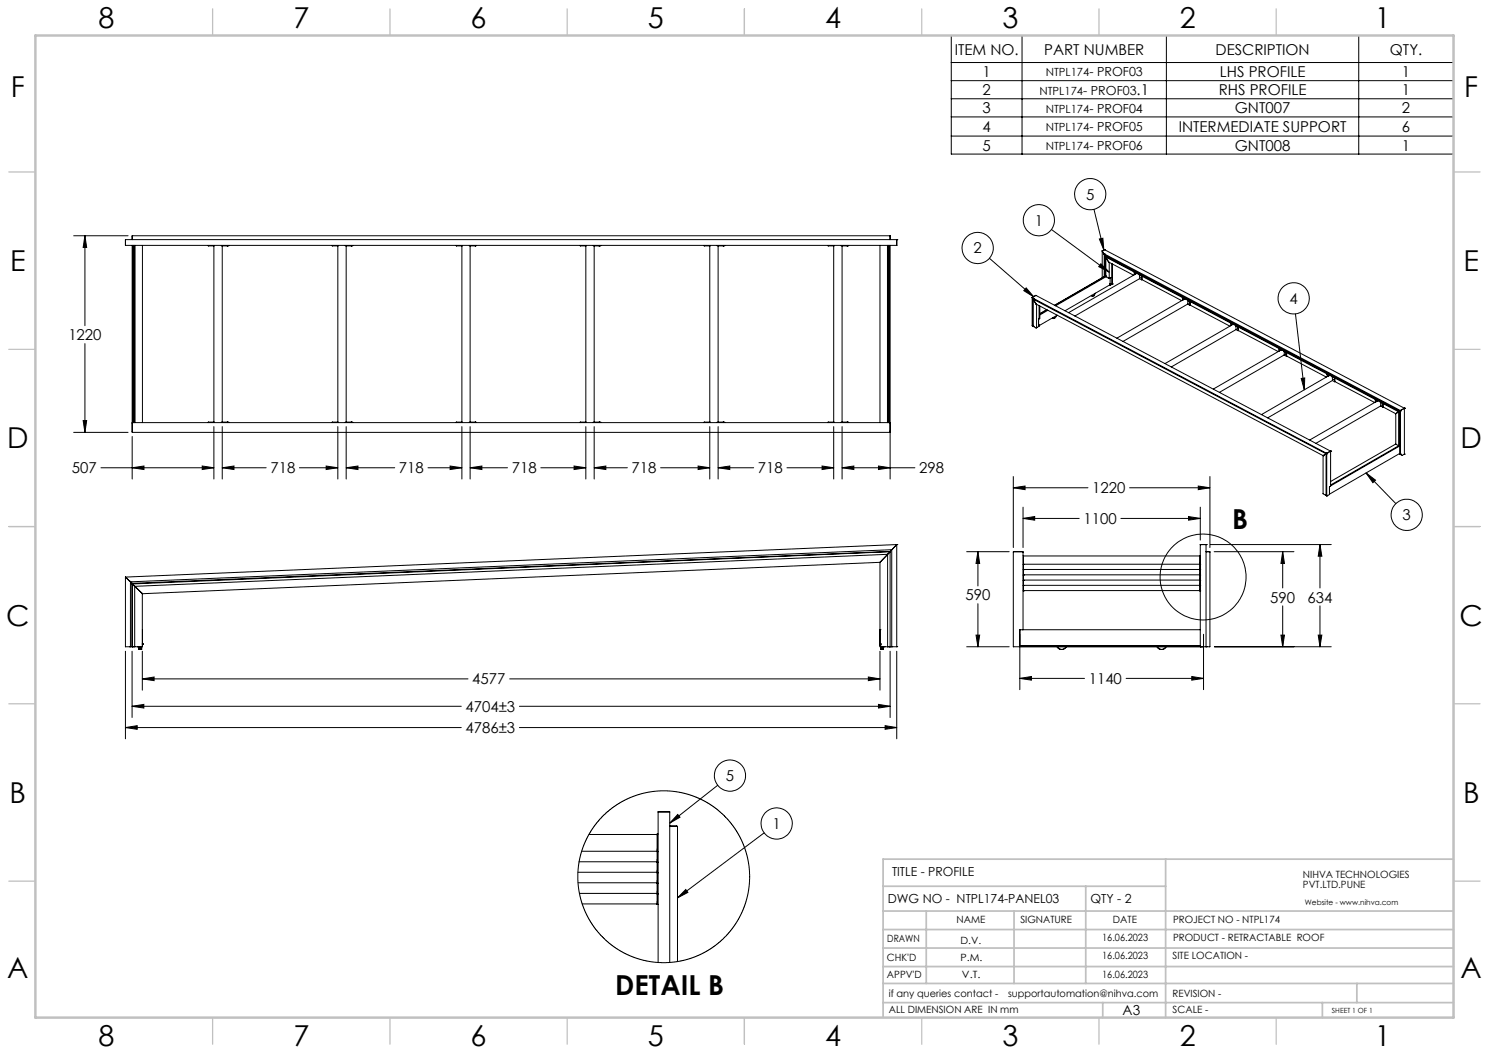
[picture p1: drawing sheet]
<svg xmlns="http://www.w3.org/2000/svg" width="420mm" height="297mm" viewBox="0 0 420 297" stroke-linecap="round" stroke-linejoin="round" font-family="sans-serif">
<g fill="none" stroke="#000" stroke-width=".28">
<path d="M268.3 10h141.7v33.5h-141.7zM268.3 17.6h141.7M288.3 10v33.5M329 10v33.5M383.3 10v33.5M268.3 22.8h141.7M268.3 27.9h141.7M268.3 33h141.7M268.3 38.4h141.7M308.6 59.1l2.8 11.4M20.8 66.5h15.3M24 66.5l.4 3.3h-.9z"/>
<path d="M24 66.5v25.4M35.4 67.6h.1M35.4 69.2h.1M35.4 67.6v1.6M35.4 67.6h217.5M35.4 69.2h217.5M37.3 69.2l.1 52.8h213.6M37.3 66.6v1M37.4 66.5l-.1 .1M37.4 66.5h213.7v1.1M37.5 69.2v50M37.7 69.2v50"/>
<path d="M37.8 69.2v50M38 69.2v50M38.1 69.2v50M40.2 69.2v50M58.7 69.2l1.8 .2M60.3 69.4v49.7M62.4 69.4h1.9M62.7 69.4v49.7M64.3 69.4h.1M64.3 69.2v.2M93.7 69.2l1.8 .2M95.3 69.4v49.7"/>
<path d="M97.4 69.4h1.8M97.6 69.4v49.7M99.2 69.4h.1M99.2 69.2v.2M128.7 69.2l1.8 .2M130.3 69.4v49.7M132.6 69.4v49.7M134.2 69.2l-1.8 .2M163.7 69.2l1.7 .2M165.2 69.4v49.7M167.3 69.4h1.9M167.6 69.4v49.7"/>
<path d="M169.2 69.4h.1M169.2 69.2v.2M198.6 69.2l1.8 .2M200.2 69.4v49.7M202.3 69.4h1.9M202.6 69.4v49.7M204.2 69.4h.1M204.2 69.2v.2M233.6 69.2l1.7 .2M235.2 69.4v49.7M237.2 69.4h1.9M237.5 69.4v49.7"/>
<path d="M239.1 69.4h.1M239.1 69.2v.2M248.2 69.2v50M250.3 69.2v50M250.4 69.2v50M250.5 69.2v50M250.7 69.2v50M250.8 69.2v50M250.9 69.2v50M251.1 69.2v65.9M252.9 67.6h.1M252.9 69.2h.1"/>
<path d="M252.9 67.6v1.6M279.1 72.8l12.5 10.9M296.6 64.7l16.3 12.1M310.1 67.4l1-.2 .3 3.3zM310.5 74.4l2.4 2.4-3-1.6zM310.9 70.8h.1M310.9 70.8l.5 .8 83.6 44.2M310.9 70.8v7.5M311.5 71.7v.1M311.5 71.7h.1M311.5 71.7v6.3M311.5 71.8l.1 .2"/>
<path d="M311.5 70.4h.1M311.5 70.4l84.6 44.7M311.5 70.4l-.6 .4M311.6 72h.1M311.6 72l83.2 44M311.6 72.1v5.8M311.6 77.9l-14.2 8.2M311.6 77.9h.1M311.7 72.1h.1M311.7 72.1v.1M311.7 72.2h.1M311.7 77.9h.1"/>
<path d="M311.7 72.2l83 43.8M311.7 72v.1M311.7 72.2v5.7M311.9 72.6l.8 1.3 7 3.7M311.9 72.5v.1M311.9 72.5h.1M311.9 78l1 .5M311.9 78h.1M311.9 72.5v5.5M311.9 78.1l-14.2 8.2M311.9 77.8l-14.4 8.3M311.9 77.8l-.2 .1"/>
<path d="M312 72.5l23.6 12.5M312.2 72.5l-.2 .1M312.9 78.5h.1M312.9 74v4.5M313.1 78.3h-.2M313.1 78.3h.1M313.1 78.3v2.2M313.6 74.4v5.8l-.5 .3M313.8 74.5v5.6M320 76.8v.7M320 76.8l.6 .3M320 76.8h.1"/>
<path d="M320 76.8h-.1M320.1 77.4h.1M320.6 77.1h.1M320.6 77.1l-19.2 11.1M321.4 78.6l.7 .3M321.5 78.6l-18.3 10.5M321.8 78.3h.1M322.1 78l-.8-.5 .2 1.1M322.1 77.9v1M322.1 78.9l11.2 5.9M322.1 78.9h.1M322.1 78.8v.1"/>
<path d="M24 96.9v25.1M289.5 81.2l2.1 2.5-2.8-1.7zM291.1 83.9l.1 8 .1-7.8M291.1 91.9h.1M291.2 83.9v.1M291.2 84h.1M291.2 91.9h.1M291.2 84l83 43.9M291.4 84.4h.1M291.4 92l.9 .5M291.4 92h.1M291.4 84.4l82.7 43.6"/>
<path d="M291.4 84.4v7.6M291.4 84.4l.8 1.3M291.4 91.8l-.1 .1M291.7 84.3l-.2 .1M292.2 83.3h.1M292.2 83.3l-1 .6M292.2 85.8h.1M292.2 85.7v.1M292.2 83.3l83.1 43.9M292.2 85.8l81 42.7M292.4 92.4l-.1 .1M292.4 85.8v6.6"/>
<path d="M292.9 90v2.1l-.5 .3M292.9 91.8h.1M292.9 91.9h.1M292.9 90h.1M293.1 89.9l-.2 .1M293.1 89.9h.1M293.1 89.8h.2M293.1 86.2v3.7M293.3 89.7v.1M293.3 86.3v3.4M295.2 87.3l-1.9 1.2M295.3 87.4l-2 1.2"/>
<path d="M295.6 87.5l-2.3 1.3M296.9 89.7l.2 .1M296.9 89.7h.1M298 89l-.2 .4a.51 .51 0 0 1-.9 .2l.3 .2 .3-.1M298.2 88.9l-5.3 3M307.9 83.4h.1M307.9 83.3l.1 .2M307.9 83.3l.1 .2 .4-.1M308.4 83.4h.1M309 82.7l-.2 .4a.44 .44 0 0 1-.4 .4 .44 .44 0 0 1-.5-.2M313 80.4h.1M313.1 80.3v.2"/>
<path d="M313.1 80.3l-12.7 7.4M313.1 80.1h.1M313.1 80.3h.1M313.6 80.1h.1M313.8 80.1h-.2M313.8 80.1h.1M333.6 84l.6 .3-19.2 11.1M333.6 84v.7M333.6 84h.1M333.8 84.6h-.1M335 85.8l.6 .3M335.5 85.5h.1"/>
<path d="M335.6 86.1h.1M335.6 85l.1 1.1M335.7 86.1l-.1-1-.6-.4 .1 1.1-18.3 10.5M335.7 85.1l11.5 6.1M335.7 86.1h.1M335.7 86.1l11.2 5.9M347.2 91.2v.7M347.2 91.2l.6 .3M347.2 91.2h.1M347.2 91.2h-.1M347.2 91.2l15.6 8.2 .1 1M347.3 91.8h.1"/>
<path d="M347.8 91.5h.1M347.8 91.5l-19.2 11M348.7 93l-18.3 10.5M349 92.7h.1M349.1 92.7h.1M349.3 92.3l-.8-.4 .2 1.1M349.3 92.3v1l-.7-.3M349.3 92.2v.1M349.3 92.3v.9M349.3 93.2l11.2 6M349.3 93.2v.1M349.3 93.2h.1"/>
<path d="M360.8 98.4l.6 .3-19.2 11M360.8 98.4v.7M360.8 98.3v.1M360.9 98.9h.1M360.9 98.9v.1M362.7 99.9h.1M362.7 99.8v.1M362.9 99.4l13.5 7.2 .1 1M365.4 88.5l2.5 21.5M23.5 118.6h.9l-.4 3.4zM60.5 119.1l-1.8 .1M62.4 119.1h1.9"/>
<path d="M64.3 119.1h.1M64.3 119.1v.1M95.5 119.1l-1.8 .1M97.4 119.1h1.8M99.2 119.1h.1M99.2 119.1v.1M130.5 119.1l-1.8 .1M132.4 119.1l1.8 .1M165.4 119.1l-1.7 .1M167.3 119.1h1.9M169.2 119.1h.1M169.2 119.1v.1"/>
<path d="M200.4 119.1l-1.8 .1M202.3 119.1h1.9M204.2 119.1h.1M204.2 119.1v.1M235.3 119.1l-1.7 .1M237.2 119.1h1.9M239.1 119.1h.1M239.1 119.1v.1M251 119.2h.1M251 119.2l-213.7 .1M362.2 100.1v-1l.6 .3 .1 1M362.2 100.2l.7 .2"/>
<path d="M362.2 100.1l-18.2 10.6M362.9 100.4v.1M362.9 100.4h.1M362.9 100.4l11.2 6M367 106.7l1-.1-.1 3.4zM374.3 105.6l.7 .3-19.2 11M374.3 105.6l.1 .6M374.4 105.5h-.1M374.5 106.1h.1M375.8 107.3l.6 .4M376.2 107h.1M376.3 107v.1"/>
<path d="M376.4 106.7l-.7-.4 .1 1-18.2 10.6M376.5 107.6l-.1 .1M376.5 106.6l11.5 6.1M376.5 107.6h.1M376.5 107.6l11.2 5.9M387.9 112.7h.1M388 112.7l.6 .4-19.2 11M388 112.7l2.1 1.1M388 112.7l-.1 .7M388.1 113.3h.1M389.4 114.5v-1.1l.6 .4 .1 1M389.4 114.5l.7 .3"/>
<path d="M389.4 114.5l-18.2 10.6M389.9 114.2h.1M389.9 114.2v.1M390.1 113.8l4.4 2.4M390.1 113.8v1M390.1 114.8h.1M390.1 114.8l3.6 1.9M393.7 116.7h.1M393.7 116.7v8.5M394.5 116.2h.1M394.5 116.2l-.8 .5M394.5 116.2v9.5"/>
<path d="M394.7 116h.1M394.7 116v9.8M394.7 116.1l-.2 .1M394.8 116h.1M394.8 116v12.1M394.9 115.8h.1M394.9 115.8l-.1 .2M395 115.8h.1M395 115.8v12.4M395.5 115.5h.1M395.5 115.5l-.5 .3M396.1 115.1h.1"/>
<path d="M396.1 115.1v13M396.1 115.1l-.6 .4M20.8 122h15.3M28.5 131.9h31.8M37.3 131.9l3.3-.5v1zM37.3 123.1v12M57 131.4l3.3 .5-3.3 .5zM60.3 120.3v14.8M62.7 131.9l3.3-.5v1zM62.7 131.9h12.4M62.7 120.3v14.8M84.5 131.9h10.8"/>
<path d="M92 131.4l3.3 .5-3.3 .5zM95.3 120.3v14.8M97.6 131.9l3.4-.5v1zM97.6 131.9h13.7M97.6 120.3v14.8M120.7 131.9h9.6M127 131.4l3.3 .5-3.3 .5zM130.3 120.3v14.8M132.6 131.9l3.3-.5v1zM132.6 131.9h10.6M132.6 120.3v14.8M152.5 131.9h12.7"/>
<path d="M161.9 131.4l3.3 .5-3.3 .5zM165.2 120.3v14.8M167.6 131.9l3.3-.5v1zM167.6 131.9h9.4M167.6 120.3v14.8M186.3 131.9h13.9M196.9 131.4l3.3 .5-3.3 .5zM200.2 120.3v14.8M202.6 131.9l3.2-.5v1zM202.6 131.9h10M202.6 120.3v14.8M222 131.9h13.2"/>
<path d="M231.9 131.4l3.3 .5-3.3 .5zM235.2 120.3v14.8M237.5 131.9l3.3-.5v1zM237.5 120.3v14.8M237.5 131.9h20.6M247.8 131.4l3.3 .5-3.3 .5zM251 122h.1M285.8 137.6l3.3-.5v1zM285.8 134.4v20M285.8 137.6h21.1M318.6 137.6h22.7M338 137.1l3.3 .5-3.3 .5z"/>
<path d="M341.3 134.4v20M373.2 139.2v.1M373.2 128.5h.1M373.2 128.5v10.7M373.2 139.3l.8 .4M374 139.7h.1M374 128h.1M374 128l-.8 .5M374.1 139.7h.1M374.1 128v11.7M374.1 139.7h-.1M374.2 127.8v12.1l.8-.4v-2.2l.3-.2"/>
<path d="M374.2 139.8h.1M374.2 127.9h.1M374.2 139.6l-.1 .1M374.2 127.9l-.1 .1M374.3 127.8h-.1M375.3 127.2h.1M375.3 127.2v9.9M375.3 127.2l-1 .6M385.3 133.4l2.7 2-.8 .7zM385.3 133.4l8.4 8.7M393.7 125.2v.1M393.7 125.2l-18.4 10.6"/>
<path d="M393.7 125.3l.8 .4M394.5 125.7h.1M394.5 125.7l.2-.1-19.4 11.2M394.7 125.8l.1 .1M394.7 125.8h.1M394.7 125.8l-19.4 11.3M394.8 128.1h.2M394.8 128.1h.1M394.8 127.9l-19.8 11.5M395 128.1h.1M395 128.2h.1M395 128.2l.5 .2"/>
<path d="M395.5 128.4h.1M396.1 128.1h.1M396.1 128.1l-.6 .3M248.2 158.6v23.8h2.9M248.2 158.6l-208.1 8.9M248.3 158.5l-.1 .1M250.4 156.3l-2.1 2.2M250.4 156.3v26.1M250.4 156.3l-212.4 9.1M250.9 155.8h.1M251 155.7l-.6 .6M251.1 155.6l-.1 .1"/>
<path d="M251.1 155.5v26.9M251.1 155.5l-213.8 9M251.1 155.6l-213.8 9.1M251.1 155.5h.1M251.5 155.1l-.4 .4M251.5 155v.1M251.5 155v27.4M251.5 155l-214.7 9.1M251.7 154.9l-.2 .1M251.8 154.8l-.1 .1M252.9 153.6h.1M252.9 153.6v28.8"/>
<path d="M252.9 153.6l-1.1 1.2M252.9 153.6l-217.5 9.2M272.7 155.6h12M275.8 155.6l.5 3.3h-1zM275.8 155.6v9.7M285.8 155.7v26.7h55.5v-26.7M285.9 155.6l2.7 .1v21.9M285.9 155.6l-.1 .1M288.6 156.7l.1 .1M288.6 159.2h.1M288.6 146.2l3.3-.5v1zM288.6 143v11.4"/>
<path d="M288.6 146.2h15.8M288.7 156.8v2.3M288.7 159.2h.1M288.7 156.8h49.7M316.2 146.2h22.4M335.2 145.7l3.4 .5-3.4 .5zM338.4 156.8v2.3M338.4 159.2h.1M338.4 159.2h.2M338.6 153.6h.1M338.6 156.7l-.2 .1M338.6 153.6h1.6"/>
<path d="M338.6 153.6v28.8M338.6 143v9.3M340.2 153.6h.1M340.2 155.6h1M340.2 153.6v28.8M341.2 155.6l.1 .1M341.5 153.6h34M342.5 155.6h22.5M361.8 155.6l.5 3.3h-1zM361.8 155.6v10.2M372.3 153.6l.6 3.3h-1.1zM372.3 153.6v12.2"/>
<path d="M35.4 162.8h.1M35.4 162.8v19.6M35.4 162.8l1.1 1.1M36.5 163.9h.1M36.6 163.9l.2 .2M36.8 164.1l.1 .1M36.8 164.1v18.3M36.9 164.2l.3 .3M37.2 164.5h.1M37.3 164.5v17.9M37.3 164.7l.1 .1M37.3 164.7v17.7h2.8v-14.9"/>
<path d="M37.4 164.8l.6 .6M37.5 164.8v.1M37.5 164.9h.1M38 165.4h.1M38 165.4v17M38 165.4l2.1 2M40.1 167.4v.1M40.1 177.6l.1 4M248.2 177.6h.1M275.3 179.1h1l-.5 3.3zM275.8 170.3v12.1M288.5 177.6h-.8v16.9"/>
<path d="M288.5 177.6h50.1M288.6 160.7h.1M288.6 162.2h.1M288.6 165.2h.1M288.6 163.7h.1M288.6 166.6h.1M288.7 160.5v-1.4h49.7v1.4M288.7 160.7h.1M288.7 162v-1.4h49.7v1.4M288.7 162.2h.1M288.7 165v-1.4h49.7v1.4M288.7 165.2h.1"/>
<path d="M288.7 163.5v-1.4h49.7v1.4M288.7 163.7h.1M288.7 166.5v-1.4h49.7v1.4M288.7 166.6h.1M288.7 166.6h49.7M338.4 160.7h.1M338.4 162.2h.1M338.4 165.2h.1M338.4 163.7h.1M338.4 166.6h.1M338.4 160.7h.2M338.4 162.2h.2"/>
<path d="M338.4 165.2h.2M338.4 163.7h.2M338.4 166.6h.2M339.5 178.9v15.6M361.3 179.1h1l-.5 3.3zM361.8 170.9v11.5M371.8 179.1h1.1l-.6 3.3zM372.3 170.9v11.5M35.4 183.7v24.7M35.4 182.4h.1M35.4 182.4h1.4M36.8 182.4h.4"/>
<path d="M37.2 182.4h.1M37.3 199.2l3.3-.5v1zM37.3 183.7v18.7M37.3 199.2h92.8M37.5 182.4h.1M38 182.4h.1M38.8 182.4h.1M39.2 182.4v.8M39.2 183.2h.2M39.4 182.4v.8M39.4 183.1l.1-.2 .3 .2M39.4 183.2h.1"/>
<path d="M39.8 183.2v-.8v.8M39.8 183.2h.1M39.9 182.4v.8M40 182.4l-.1 .8M40.1 191.5l3.4-.5v1zM40.1 183.7v11M40.1 191.5h91.9M40.1 181.6h.1M40.2 181.6h.1M40.2 181.7l-.1 .3M143.8 191.5h104.4M146.5 199.2h104.6"/>
<path d="M244.9 191l3.3 .5-3.3 .5zM247.8 198.7l3.3 .5-3.3 .5zM248.2 183.7v11M248.2 181.6h.1M248.2 182h.1M248.2 181.7h.1M248.4 182.4v.8M248.4 183.2h.2M248.6 182.4v.8M248.6 183.1l.1-.2 .3 .2M248.6 183.2h.1M249 183.2v-.8v.8"/>
<path d="M249 183.2h.1M249 183.2h.2M249.2 182.4v.8M249.4 182.4h.2M250.4 182.4h.1M250.9 182.4h.1M251.1 183.7v18.7M251.1 182.4h.4M251.5 182.4h1.4M252.9 183.7v24.7M252.9 182.4h.1M272.7 182.4h12"/>
<path d="M287.7 182.4v.1M287.7 182.2h50.9M287.7 191.3l3.2-.5v1zM287.7 191.3h18.2M300.7 182.5a1.43 1.43 0 0 1-2.5 0 1.46 1.46 0 0 0 2.5 0M317.6 191.3h21.9M328.9 182.5a1.43 1.43 0 0 1-2.5 0 1.46 1.46 0 0 0 2.5 0M336.2 190.8l3.3 .5-3.3 .5zM338.6 182.4h.1M339.5 182.4v.1M340.2 182.4h.1M342.5 182.4h33"/>
<path d="M35.4 205.2l3.3-.5v1zM35.4 205.2h94.7M146.5 205.2h106.4M249.7 204.7l3.2 .5-3.2 .5zM166.1 235.4h19.2M185.6 235.2h-.3v4.7M185.6 229v42.5M185.7 229h-.1M185.7 229h3.2M188.9 229h.1M188.9 233h2l.2 .2v38M188.9 229v42.5"/>
<path d="M191.2 229.7l.6 .8-2.9 1.7zM202.5 221.5l-13.6 10.7M215.5 234.9l-24.4 18.4M163 246h22.3v2.8M163.1 249h22.2v2.8M163.3 243.1h22v2.8M163.4 252h21.9v2.8M164.1 240.1h21.2v2.8M164.2 254.9h21.1v.2M185.3 243.2h.1M185.3 246.2h.1M185.3 252.1h.1"/>
<path d="M185.3 240.2h.1M185.3 249.1h.1M185.3 255.1h.1M185.3 243.2h.3M185.3 246.2h.3M185.3 252.1h.3M185.3 240.2h.3M185.3 249.1h.3M185.3 255.1h.3M193.4 250.9l.6 .8-2.9 1.6z"/>
<circle cx="307.5" cy="54.8" r="4.4"/>
<circle cx="275.8" cy="69.9" r="4.4"/>
<circle cx="293" cy="62.1" r="4.4"/>
<circle cx="364.9" cy="84.2" r="4.4"/>
<circle cx="396.8" cy="145.2" r="4.4"/>
<circle cx="339.4" cy="162.8" r="12.1"/>
<circle cx="205.9" cy="218.7" r="4.4"/>
<circle cx="219.1" cy="232.3" r="4.4"/>
<circle cx="187.2" cy="247.3" r="24.2"/>
</g>
<g fill="none" stroke="#c0c0c0" stroke-width=".35">
<path d="M60 2.5v7.5M110 2.5v7.5M160 2.5v7.5M210 2.5v7.5M260 2.5v7.5M310 2.5v7.5M360 2.5v7.5M2.5 48.5h7.5M410 48.5h7.5M2.5 98.5h7.5M410 98.5h7.5M2.5 148.5h7.5"/>
<path d="M410 148.5h7.5M2.5 198.5h7.5M410 198.5h7.5M2.5 248.5h7.5M410 248.5h7.5M60 287v7.5M110 287v7.5M160 287v7.5M210 287v7.5M260 287v7.5M310 287v7.5M360 287v7.5"/>
</g>
<g fill="none" stroke="#c0c0c0" stroke-width=".5">
<path d="M249.1 257h160.9M249.1 250h79.7M261.3 257v20.4M286 257v20.4M306.2 250v27.4M328.8 242.3v44.7M410 242.3h-160.9v44.7M249.1 272.6h160.9M249.1 267.4h160.9M249.1 262.2h160.9M249.1 277.4h160.9M382.7 277.4v5.4"/>
<path d="M249.1 282.8h160.9M311 282.8v4.2M373 282.8v4.2"/>
</g>
<path d="M10 10h400v277h-400z" fill="none" stroke="#c0c0c0" stroke-width=".7"/>
<path d="M247.8 198.7l3.3 .5-3.3 .5zM37.3 199.2l3.3-.5v1zM35.4 205.2l3.3-.5v1zM249.7 204.7l3.2 .5-3.2 .5zM40.1 191.5l3.4-.5v1zM244.9 191l3.3 .5-3.3 .5zM310.1 67.4l1-.2 .3 3.3zM289.5 81.2l2.1 2.5-2.8-1.7zM367 106.7l1-.1-.1 3.4zM385.3 133.4l2.7 2-.8 .7zM310.5 74.4l2.4 2.4-3-1.6zM275.8 155.6l.5 3.3h-1zM275.3 179.1h1l-.5 3.3zM372.3 153.6l.6 3.3h-1.1zM371.8 179.1h1.1l-.6 3.3zM361.8 155.6l.5 3.3h-1zM361.3 179.1h1l-.5 3.3zM288.6 146.2l3.3-.5v1zM335.2 145.7l3.4 .5-3.4 .5zM285.8 137.6l3.3-.5v1zM338 137.1l3.3 .5-3.3 .5zM287.7 191.3l3.2-.5v1zM336.2 190.8l3.3 .5-3.3 .5zM247.8 131.4l3.3 .5-3.3 .5zM237.5 131.9l3.3-.5v1zM231.9 131.4l3.3 .5-3.3 .5zM202.6 131.9l3.2-.5v1zM196.9 131.4l3.3 .5-3.3 .5zM167.6 131.9l3.3-.5v1zM161.9 131.4l3.3 .5-3.3 .5zM132.6 131.9l3.3-.5v1zM127 131.4l3.3 .5-3.3 .5zM97.6 131.9l3.4-.5v1zM92 131.4l3.3 .5-3.3 .5zM62.7 131.9l3.3-.5v1zM57 131.4l3.3 .5-3.3 .5zM37.3 131.9l3.3-.5v1zM24 66.5l.4 3.3h-.9zM23.5 118.6h.9l-.4 3.4zM193.4 250.9l.6 .8-2.9 1.6zM191.2 229.7l.6 .8-2.9 1.7z" fill="#000"/>
<g font-size="8.1">
<text x="27.8" y="8">8</text>
<text x="82.8" y="8">7</text>
<text x="132.8" y="8">6</text>
<text x="182.8" y="8">5</text>
<text x="232.8" y="8">4</text>
<text x="282.8" y="8">3</text>
<text x="332.8" y="8">2</text>
<text x="387.8" y="8">1</text>
<text x="3" y="27.2">F</text>
<text x="413" y="27.2">F</text>
<text x="2.8" y="76.5">E</text>
<text x="412.8" y="76.5">E</text>
<text x="2" y="126.5">D</text>
<text x="412" y="126.5">D</text>
<text x="1.7" y="176.5">C</text>
<text x="411.7" y="176.5">C</text>
<text x="2.7" y="226.5">B</text>
<text x="412.7" y="226.5">B</text>
<text x="2" y="275.7">A</text>
<text x="412" y="275.7">A</text>
<text x="27.8" y="295">8</text>
<text x="82.8" y="295">7</text>
<text x="132.8" y="295">6</text>
<text x="182.8" y="295">5</text>
<text x="232.8" y="295">4</text>
<text x="282.8" y="295">3</text>
<text x="332.8" y="295">2</text>
<text x="387.8" y="295">1</text>
</g>
<g font-size="7.8">
<text x="347.6" y="149.1">B</text>
<text x="173.5" y="280.6">DETAIL B</text>
</g>
<g font-size="4.2">
<text x="269.3" y="15.4">ITEM NO.</text>
<text x="294.5" y="15.4">PART NUMBER</text>
<text x="342.9" y="15.4">DESCRIPTION</text>
<text x="392.1" y="15.4">QTY.</text>
<text x="277.2" y="21.8">1</text>
<text x="344.1" y="21.8">LHS PROFILE</text>
<text x="395.5" y="21.8">1</text>
<text x="277.2" y="26.9">2</text>
<text x="320.6" y="26.8">.1</text>
<text x="343.8" y="26.9">RHS PROFILE</text>
<text x="395.5" y="26.9">1</text>
<text x="277.2" y="32">3</text>
<text x="348.3" y="32">GNT007</text>
<text x="395.5" y="32">2</text>
<text x="277.2" y="37.2">4</text>
<text x="332.5" y="37.2">INTERMEDIATE SUPPORT</text>
<text x="395.5" y="37.2">6</text>
<text x="277.2" y="42.5">5</text>
<text x="348.3" y="42.5">GNT008</text>
<text x="395.5" y="42.5">1</text>
<text x="306.4" y="56.3">5</text>
<text x="291.9" y="63.6">1</text>
<text x="274.6" y="71.5">2</text>
<text x="363.7" y="85.7">4</text>
<text x="19.3" y="96">1220</text>
<text x="20.3" y="133.5">507</text>
<text x="76.3" y="133.5">718</text>
<text x="112.5" y="133.5">718</text>
<text x="144.3" y="133.5">718</text>
<text x="178.2" y="133.5">718</text>
<text x="213.8" y="133.5">718</text>
<text x="259.2" y="133.5">298</text>
<text x="308.1" y="139.2">1220</text>
<text x="305.6" y="147.8">1100</text>
<text x="395.6" y="146.7">3</text>
<text x="272.3" y="169.4">590</text>
<text x="358.3" y="169.9">590</text>
<text x="368.8" y="169.9">634</text>
<text x="133.2" y="193.1">4577</text>
<text x="307.1" y="192.9">1140</text>
<text x="131.3" y="200.8">4704±3</text>
<text x="131.3" y="206.8">4786±3</text>
<text x="204.7" y="220.3">5</text>
<text x="217.9" y="233.8">1</text>
</g>
<text font-size="3.9" x="316.7" y="286.4">A3</text>
<g font-size="3.5">
<text x="251.6" y="247.2">TITLE - PROFILE</text>
<text x="250.4" y="254.8">DWG NO - NTPL174-PANEL03</text>
<text x="307.6" y="254.8">QTY - 2</text>
</g>
<g font-size="3.2">
<text x="295" y="21.6">NTPL174- PROF03</text>
<text x="293.2" y="26.8">NTPL174- PROF03</text>
<text x="295" y="31.8">NTPL174- PROF04</text>
<text x="295" y="37">NTPL174- PROF05</text>
<text x="295" y="42.3">NTPL174- PROF06</text>
</g>
<g font-size="2.8">
<text x="367.5" y="247.7">NIHVA TECHNOLOGIES</text>
<text x="367.5" y="250.5">PVT.LTD.PUNE</text>
<text x="269.8" y="260.4">NAME</text>
<text x="287.8" y="260.4">SIGNATURE</text>
<text x="313.9" y="260.5">DATE</text>
<text x="330.9" y="260.5">PROJECT NO - NTPL174</text>
<text x="250.3" y="265.7">DRAWN</text>
<text x="270.9" y="266.1">D.V.</text>
<text x="310.9" y="265.5">16.06.2023</text>
<text x="330.9" y="265.5">PRODUCT - RETRACTABLE ROOF</text>
<text x="250.2" y="271.1">CHK'D</text>
<text x="250.2" y="275.8">APPV'D</text>
<text x="270.9" y="271.1">P.M.</text>
<text x="271.3" y="275.8">V.T.</text>
<text x="310.9" y="270.6">16.06.2023</text>
<text x="310.9" y="275.7">16.06.2023</text>
<text x="330.7" y="270.6">SITE LOCATION -</text>
<text x="250.7" y="281.1">if any queries contact -</text>
<text x="284.3" y="281.1">supportautomation@nihva.com</text>
<text x="330.7" y="281.1">REVISION -</text>
<text x="250.7" y="285.6">ALL DIMENSION ARE IN mm</text>
<text x="330.7" y="285.6">SCALE -</text>
</g>
<text font-size="2.1" x="368.1" y="255.1">Website - www.nihva.com</text>
<text font-size="2" x="375.7" y="285.6">SHEET 1 OF 1</text>
</svg>
